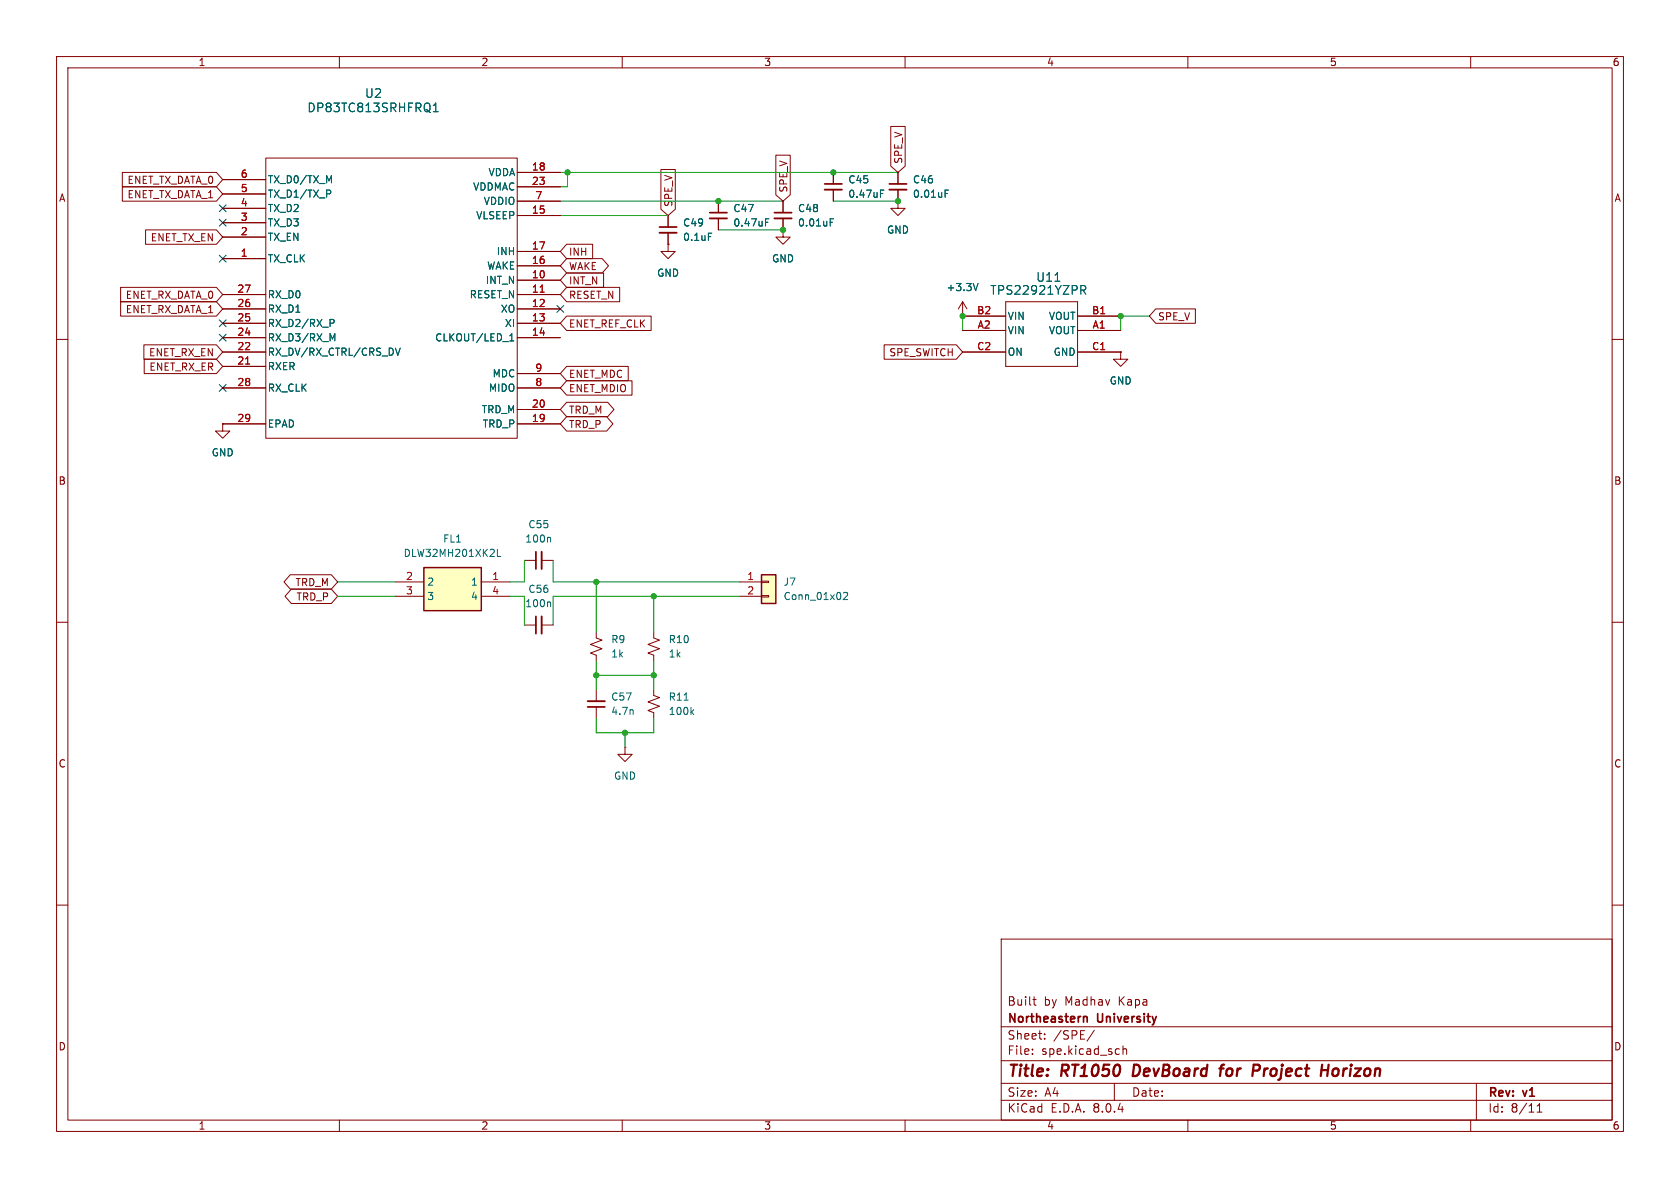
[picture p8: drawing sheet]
<svg xmlns="http://www.w3.org/2000/svg" width="297mm" height="210mm" viewBox="0 0 297 210" stroke-linecap="round" stroke-linejoin="round" font-family="sans-serif">
<g fill="none" stroke="#840000" stroke-width=".18">
<path d="M10 10h277v190h-277zM12 12h273v186h-273zM60 10v2M110 10v2M160 10v2M210 10v2M260 10v2M10 60h2M170.2 58.4h7.6M170.2 55.9h7.6M177.8 53.3h12.7v11.5h-12.7zM190.5 58.4h7.6"/>
<path d="M190.5 55.9h7.6M285 60h2M170.2 62.2h7.6M190.5 62.2h7.6M10 110h2M285 110h2M10 160h2M285 160h2M177 166h108v32h-108zM182.6 176.7h.6M182.8 176.2v1.3l.4 .2M60 198v2"/>
<path d="M110 198v2M160 198v2M177 194.5h108M177 191.5h108M177 187.5h108M177 181.5h108M182.5 186.3v.1M182.5 185.5v.1M184.7 183.6v.1M184.7 182.8v.1M193.5 182.1l-1.3 2M197 191.5v3"/>
<path d="M198.5 184.9v1.5M198.5 185.5l.2-.1 .4 .1 .1 .9M210 198v2M260 198v2M261 191.5v6.5M271.7 196.6h.9M271.7 195.5l.5-.4v1.5"/>
</g>
<path d="M200.5 188.2l-.2 2h.4M215.6 188.9h.7M216.4 188.2l-.4 .1-.1 .2-.2 1.7M221.6 188.2l1 .1a.58 .58 0 0 1-.3 1M233.6 189.2h1.2M234.9 188.2l-.3 2M236 188.9l-.4 .4-.1 .5 .2 .3 .5 .1" fill="none" stroke="#840000" stroke-width=".4"/>
<path d="M191.6 179.8l.2-.1 .3 .1 .1 .9" fill="none" stroke="#840000" stroke-width=".3"/>
<path d="M186.5 49.7h.9M191.1 50.5h.6l.3 .3-.2 .4-.7 .1M191.4 51.3l.6 .7" fill="none" stroke="#006464" stroke-width=".18"/>
<path d="M134.6 101.6h2.6v5.1h-2.6z" fill="#ffffc2"/>
<g fill="none" stroke="#840000" stroke-width=".18">
<path d="M39.4 39.4h7.6M39.4 36.8h7.6M39.4 34.3h7.6M39.4 31.8h7.6M47 27.9h44.4v49.6h-44.4zM91.4 38.1h7.7M91.4 30.5h7.7M91.4 33h7.7M91.4 35.6h7.7M118.1 38.1v2M158.7 35.6v1.2h1.3l-1.3 1.3-1.2-1.3h1.2M158.7 35.6h.1"/>
<path d="M39.4 45.7h7.6M39.4 52.1h7.6M39.4 54.6h7.6M39.4 57.2h7.6M39.4 59.7h7.6M39.4 41.9h7.6M91.4 49.5h7.7M91.4 52.1h7.7M91.4 54.6h7.7M91.4 57.2h7.7M91.4 59.7h7.7M91.4 47h7.7"/>
<path d="M91.4 44.5h7.7M118.1 43.2v1.3h1.3l-1.3 1.2-1.3-1.2h1.3M118.1 43.2h.1M118.1 41.1v2.1M138.4 40.6v1.3h1.3l-1.3 1.3-1.2-1.3h1.2M138.4 40.6h.1M170.2 55.9h.1M170.2 53.3l-.8 1.3M170.2 53.3v2.6M170.2 53.3l.7 1.3M39.4 74.9h7.6M39.4 64.8h7.6"/>
<path d="M39.4 62.2h7.6M39.4 68.6h7.6M91.4 74.9h7.7M91.4 72.4h7.7M91.4 68.6h7.7M91.4 66h7.7M198.1 62.2v1.3h1.3l-1.3 1.3-1.3-1.3h1.3M198.1 62.2h.1M92.7 99.1h2M95.8 99.1h2M92.7 110.5h2M95.8 110.5h2"/>
<path d="M105.4 111.8v1l1 .4-2 .7 2 .8-2 .7 1 .4v1M115.6 111.8v1l1 .4-2 .7 2 .8-2 .7 1 .4v1M130.8 102.9h3.8M130.8 105.4h3.8M134.6 105.3h1.3v.2h-1.3zM134.6 102.7h1.3v.3h-1.3zM105.4 121.9v2.1M105.4 125v2M110.5 132.1v1.3h1.3l-1.3 1.2-1.3-1.2h1.3M110.5 132.1h.1"/>
</g>
<path d="M134.6 101.6h2.6v5.1h-2.6z" fill="none" stroke="#840000" stroke-width=".25"/>
<g fill="none" stroke="#006464" stroke-width=".18">
<path d="M76.6 19.7h.9M76.6 18.7l.4-.5v1.5M57.7 33.6h.5l.3 .2-.1 .4-.7 .1M58.2 32l.4-.9v1.2M58.4 56.5h.4l.3 .2-.1 .4h-.6M58.8 59.9l.4-.9v1.3M90.1 59.4l.4-.4v1.3M125.2 41.2h.6M172.9 50.1l-.4 1.3M69.9 61.5l.4 1.3 .4-1.3M90.1 60.3h.7M97.2 95l.1 .2v.6"/>
<path d="M97.2 106.4l.1 .2v.7M149.1 104.8l.5-.1 .3 .4-.8 .9h.8M111.9 125.5v.8"/>
</g>
<path d="M116.6 41.1h3M95.8 97.5v3.1M95.8 109v3M103.9 124h3" fill="none" stroke="#840000" stroke-width=".33"/>
<path d="M116.6 40.1h3M94.7 97.5v3.1M94.7 109v3M103.9 125h3" fill="none" stroke="#840000" stroke-width=".3"/>
<path d="M95.5 51.7h.7M43.4 64.4h.7" fill="none" stroke="#a90000" stroke-width=".18"/>
<path d="M74.9 100.3h10.2v7.7h-10.2z" fill="#ffffc2"/>
<path d="M74.9 100.3h10.2v7.7h-10.2z" fill="none" stroke="#840000" stroke-width=".25"/>
<g fill="none" stroke="#840000" stroke-width=".18">
<path d="M21.6 30.5h16.7l1.1 1.3-1.1 1.2h-16.7zM21.6 33h16.7l1.1 1.3-1.1 1.3h-16.7zM39.4 39.4h7.6M39.4 36.8h7.6M39.4 34.3h7.6M39.4 31.8h7.6M91.4 38.1h7.7M91.4 30.5h7.7M91.4 33h7.7M91.4 35.6h7.7M116.8 30h2.6v7l-1.3 1.1-1.3-1.1zM118.1 38.1v2"/>
<path d="M127 35.6v2M127 38.6v2M137.2 27.4h2.5v7l-1.3 1.2-1.2-1.2zM138.4 35.6v2M138.4 38.6v2M147.3 30.5v2M147.3 33.5v2.1M157.5 22.3h2.5v7.1l-1.3 1.1-1.2-1.1zM158.7 35.6h.1M158.7 30.5v2M158.7 33.5v2.1M21.3 53.3h17l1.1 1.3-1.1 1.3h-17z"/>
<path d="M21.3 50.8h17l1.1 1.3-1.1 1.2h-17zM25.7 40.6h12.6l1.1 1.3-1.1 1.3h-12.6zM39.4 45.7h7.6M39.4 52.1h7.6M39.4 54.6h7.6M39.4 57.2h7.6M39.4 59.7h7.6M39.4 41.9h7.6M91.4 49.5h7.7M91.4 52.1h7.7M91.4 54.6h7.7M91.4 57.2h7.7"/>
<path d="M91.4 59.7h7.7M91.4 47h7.7M91.4 44.5h7.7M100.2 43.2h4.6v2.5h-4.6l-1.1-1.2zM100.2 48.3h6.5v2.5h-6.5l-1.1-1.3zM100.2 50.8h9.3v2.5h-9.3l-1.1-1.2zM100.2 55.9h14.9v2.5h-14.9l-1.1-1.2zM100.2 45.7h6.3l1.1 1.3-1.1 1.3h-6.3l-1.1-1.3zM118.1 43.2h.1M118.1 41.1v2.1M138.4 40.6h.1M170.2 55.9h.1"/>
<path d="M170.2 58.4h7.6M170.2 55.9h7.6M190.5 58.4h7.6M190.5 55.9h7.6M204.3 54.6h7v2.6h-7l-1.1-1.3zM25.4 61h12.9l1.1 1.2-1.1 1.3h-12.9zM25.5 63.5h12.8l1.1 1.3-1.1 1.2h-12.8zM39.4 74.9v1.3h1.2l-1.2 1.3-1.3-1.3h1.3M39.4 74.9h.1M39.4 62.2h7.6M39.4 74.9h7.6M39.4 64.8h7.6"/>
<path d="M39.4 68.6h7.6M91.4 74.9h7.7M91.4 72.4h7.7M91.4 68.6h7.7M91.4 66h7.7M100.2 73.7h7.1l1.1 1.2-1.1 1.3h-7.1l-1.1-1.3zM100.2 67.3h11.5v2.6h-11.5l-1.1-1.3zM100.2 64.8h10.9v2.5h-10.9l-1.1-1.3zM100.2 71.1h7.2l1.1 1.3-1.1 1.3h-7.2l-1.1-1.3zM156.3 61h12.8l1.1 1.2-1.1 1.3h-12.8zM170.2 62.2h7.6M190.5 62.2h7.6"/>
<path d="M198.1 62.2h.1M51.3 101.6h7.3l1.1 1.3-1.1 1.2h-7.3l-1.1-1.2zM51.5 104.1h7.1l1.1 1.3-1.1 1.3h-7.1l-1.1-1.3zM69.8 102.9h5.1M69.8 105.4h5.1M85.1 102.9h5.1M85.1 105.4h5.1M115.6 121.9v1l1 .4-2 .8 2 .7-2 .8 1 .4v1"/>
</g>
<g fill="none" stroke="#006464" stroke-width=".18">
<path d="M76.6 19.7h.9M76.6 18.7l.4-.5v1.5M57.7 33.6h.5l.3 .2-.1 .4-.7 .1M58.2 32l.4-.9v1.2M135.3 39.3h.5M135.3 38.7h.6M146.8 39.3h.4M146.8 38.7h.6M155.7 34.2h.4M155.7 33.6h.6M167.1 34.2h.4M167.1 33.6h.6"/>
<path d="M58.4 56.5h.4l.3 .2-.1 .4h-.6M58.8 59.9l.4-.9v1.3M90.1 59.4l.4-.4v1.3M125.2 41.2h.6M172.9 50.1l-.4 1.3M186.5 49.7h.9M191.1 50.5h.6l.3 .3-.2 .4-.7 .1M191.4 51.3l.6 .7M69.9 61.5l.4 1.3 .4-1.3M90.1 60.3h.7M87.9 97.1v1.3h.6M120.9 123.8h.8"/>
<path d="M122.3 125.8l.3 .5M122.6 125.5l-.4 .4"/>
</g>
<path d="M125.5 38.6h3M136.9 38.6h3.1M145.8 33.5h3M157.2 33.5h3.1" fill="none" stroke="#840000" stroke-width=".33"/>
<path d="M125.5 37.6h3M136.9 37.6h3.1M145.8 32.5h3M157.2 32.5h3.1" fill="none" stroke="#840000" stroke-width=".3"/>
<g fill="none" stroke="#009600" stroke-width=".18">
<path d="M99.1 38.1h19M99.1 30.5h59.6M99.1 35.6h39.3M100.3 30.5v2.5h-1.2M147.3 35.6h11.4M127 40.6h11.4M170.2 55.9v2.5M203.2 55.9h-5.1v2.5M92.7 99.1v3.8h-2.5M97.8 99.1v3.8h33M59.7 102.9h10.1M59.7 105.4h10.1"/>
<path d="M90.2 105.4h2.5v5.1M105.4 102.9v8.9M105.4 116.8v5.1M105.4 119.4h10.2M115.6 105.4v6.4M115.6 116.8v5.1M130.8 105.4h-33v5.1M105.4 127v2.5h10.2v-2.5M110.5 129.5v2.6"/>
</g>
<g fill="none" stroke="#000084" stroke-width=".18">
<path d="M38.8 38.8l1.2 1.2M38.8 36.2l1.2 1.2M40 38.8l-1.2 1.2M40 36.2l-1.2 1.2M38.8 45.1l1.2 1.2M38.8 59.1l1.2 1.2M38.8 56.5l1.2 1.3M40 45.1l-1.2 1.2M40 59.1l-1.2 1.2M40 56.5l-1.2 1.3M98.5 54l1.2 1.2M99.7 54l-1.2 1.2"/>
<path d="M38.8 68l1.2 1.2M40 68l-1.2 1.2"/>
</g>
<path d="M95.5 51.7h.7M43.4 64.4h.7" fill="none" stroke="#a90000" stroke-width=".18"/>
<g fill="#009600" stroke="#009600" stroke-width=".18">
<circle cx="110.5" cy="129.5" r=".46"/>
<circle cx="105.4" cy="119.4" r=".46"/>
<circle cx="115.6" cy="105.4" r=".46"/>
<circle cx="115.6" cy="119.4" r=".46"/>
<circle cx="138.4" cy="40.6" r=".46"/>
<circle cx="127" cy="35.6" r=".46"/>
<circle cx="170.2" cy="55.9" r=".46"/>
<circle cx="158.7" cy="35.6" r=".46"/>
<circle cx="100.3" cy="30.5" r=".46"/>
<circle cx="147.3" cy="30.5" r=".46"/>
<circle cx="198.1" cy="55.9" r=".46"/>
<circle cx="105.4" cy="102.9" r=".46"/>
</g>
<g font-size="2.8" fill="#840000">
<text x="178" y="190.9">Title:</text>
<text x="187.7" y="190.9">RT1050</text>
<text x="201.1" y="190.9">DevBoard</text>
<text x="217.4" y="190.9">for</text>
<text x="223.9" y="190.9">Project</text>
<text x="236.8" y="190.9">Horizon</text>
</g>
<g font-size="2.1" fill="#006464">
<text x="64.4" y="17.5">U2</text>
<text x="54.2" y="20">DP83TC813SRHFRQ1</text>
<text x="175" y="52.3">TPS22921YZPR</text>
<text x="183.1" y="50">U11</text>
</g>
<g font-size="2.1" fill="#840000">
<text x="178" y="178">Built</text>
<text x="184.5" y="178">by</text>
<text x="188.3" y="178">Madhav</text>
<text x="197.9" y="178">Kapa</text>
<text x="178" y="184">Sheet:</text>
<text x="178" y="181.2">Northeastern</text>
<text x="186.2" y="184">/SPE/</text>
<text x="194.1" y="181.2">University</text>
<text x="178" y="186.7">File:</text>
<text x="184.1" y="186.7">spe.kicad_sch</text>
<text x="178" y="196.9">KiCad</text>
<text x="178" y="194.1">Size:</text>
<text x="184.7" y="194.1">A4</text>
<text x="185.7" y="196.9">E.D.A.</text>
<text x="193.3" y="196.9">8.0.4</text>
<text x="200" y="194.1">Date:</text>
<text x="263" y="194.3">Rev:</text>
<text x="263" y="196.9">Id:</text>
<text x="267.1" y="196.9">8/11</text>
<text x="269.4" y="194.3">v1</text>
</g>
<g font-size="1.8" fill="#840000">
<text x="35" y="11.9">1</text>
<text x="85" y="11.9">2</text>
<text x="135" y="11.9">3</text>
<text x="185" y="11.9">4</text>
<text x="235" y="11.9">5</text>
<text x="285" y="11.9">6</text>
<text x="159.7" y="29.1" transform="rotate(-90 159.7 29.1)">SPE_V</text>
<text x="10.3" y="35.9">A</text>
<text x="22.4" y="32.7">ENET_TX_DATA_0</text>
<text x="22.4" y="35.2">ENET_TX_DATA_1</text>
<text x="139.4" y="34.1" transform="rotate(-90 139.4 34.1)">SPE_V</text>
<text x="285.3" y="35.9">A</text>
<text x="119.1" y="36.7" transform="rotate(-90 119.1 36.7)">SPE_V</text>
<text x="26.6" y="42.9">ENET_TX_EN</text>
<text x="100.5" y="45.4">INH</text>
<text x="100.5" y="47.9">WAKE</text>
<text x="22.1" y="53">ENET_RX_DATA_0</text>
<text x="100.5" y="50.5">INT_N</text>
<text x="100.5" y="53">RESET_N</text>
<text x="22.1" y="55.6">ENET_RX_DATA_1</text>
<text x="100.5" y="58.1">ENET_REF_CLK</text>
<text x="204.6" y="56.8">SPE_V</text>
<text x="26.2" y="63.2">ENET_RX_EN</text>
<text x="26.3" y="65.7">ENET_RX_ER</text>
<text x="157.1" y="63.2">SPE_SWITCH</text>
<text x="100.5" y="69.5">ENET_MDIO</text>
<text x="100.5" y="67">ENET_MDC</text>
<text x="100.5" y="75.9">TRD_P</text>
<text x="100.5" y="73.3">TRD_M</text>
<text x="10.3" y="85.9">B</text>
<text x="285.3" y="85.9">B</text>
<text x="52.1" y="103.8">TRD_M</text>
<text x="52.3" y="106.4">TRD_P</text>
<text x="10.3" y="135.9">C</text>
<text x="285.3" y="135.9">C</text>
<text x="10.3" y="185.9">D</text>
<text x="285.3" y="185.9">D</text>
<text x="35" y="199.9">1</text>
<text x="85" y="199.9">2</text>
<text x="135" y="199.9">3</text>
<text x="185" y="199.9">4</text>
<text x="235" y="199.9">5</text>
<text x="285" y="199.9">6</text>
</g>
<g font-size="1.8" fill="#a90000">
<text x="42.5" y="34">5</text>
<text x="42.5" y="31.5">6</text>
<text x="93.9" y="30.2">18</text>
<text x="93.9" y="32.8">23</text>
<text x="94.5" y="35.3">7</text>
<text x="42.5" y="41.7">2</text>
<text x="42.5" y="39.1">3</text>
<text x="42.5" y="36.6">4</text>
<text x="93.9" y="37.8">15</text>
<text x="42.5" y="45.5">1</text>
<text x="93.9" y="46.7">16</text>
<text x="93.9" y="44.2">17</text>
<text x="41.9" y="51.8">27</text>
<text x="93.9" y="49.3">10</text>
<text x="93.9" y="51.8">11</text>
<text x="41.9" y="59.4">24</text>
<text x="41.9" y="56.9">25</text>
<text x="41.9" y="54.4">26</text>
<text x="93.9" y="54.4">12</text>
<text x="93.9" y="56.9">13</text>
<text x="93.9" y="59.4">14</text>
<text x="172.6" y="55.6">B2</text>
<text x="172.7" y="58.2">A2</text>
<text x="193" y="55.6">B1</text>
<text x="193.1" y="58.2">A1</text>
<text x="41.9" y="64.5">21</text>
<text x="41.9" y="62">22</text>
<text x="94.5" y="65.8">9</text>
<text x="172.6" y="62">C2</text>
<text x="193" y="62">C1</text>
<text x="41.9" y="68.3">28</text>
<text x="94.5" y="68.3">8</text>
<text x="41.9" y="74.7">29</text>
<text x="93.9" y="74.7">19</text>
<text x="93.9" y="72.1">20</text>
<text x="71.7" y="102.6">2</text>
<text x="71.7" y="105.2">3</text>
<text x="86.9" y="102.6">1</text>
<text x="86.9" y="105.2">4</text>
<text x="132" y="102.6">1</text>
<text x="132" y="105.2">2</text>
</g>
<g font-size="1.8" fill="#006464">
<text x="47.2" y="35.2">TX_D1/TX_P</text>
<text x="47.2" y="32.6">TX_D0/TX_M</text>
<text x="83.5" y="33.9">VDDMAC</text>
<text x="86.3" y="31.3">VDDA</text>
<text x="149.9" y="35.2">0.47uF</text>
<text x="149.9" y="32.6">C45</text>
<text x="161.3" y="35.2">0.01uF</text>
<text x="161.3" y="32.6">C46</text>
<text x="47.2" y="40.2">TX_D3</text>
<text x="47.2" y="37.7">TX_D2</text>
<text x="84.1" y="39">VLSEEP</text>
<text x="85.4" y="36.4">VDDIO</text>
<text x="120.7" y="40.2">C49</text>
<text x="129.5" y="40.2">0.47uF</text>
<text x="129.5" y="37.7">C47</text>
<text x="141" y="40.2">0.01uF</text>
<text x="141" y="37.7">C48</text>
<text x="156.7" y="41.5">GND</text>
<text x="47.2" y="46.6">TX_CLK</text>
<text x="47.2" y="42.8">TX_EN</text>
<text x="86" y="47.9">WAKE</text>
<text x="87.7" y="45.3">INH</text>
<text x="120.7" y="42.8">0.1uF</text>
<text x="136.4" y="46.6">GND</text>
<text x="47.2" y="52.9">RX_D0</text>
<text x="82.9" y="52.9">RESET_N</text>
<text x="85.8" y="50.4">INT_N</text>
<text x="116.1" y="49.1">GND</text>
<text x="167.2" y="51.7">+3.3V</text>
<text x="47.2" y="58">RX_D2/RX_P</text>
<text x="47.2" y="55.5">RX_D1</text>
<text x="88.4" y="55.5">XO</text>
<text x="89.2" y="58">XI</text>
<text x="178.1" y="59.3">VIN</text>
<text x="178.1" y="56.7">VIN</text>
<text x="185.3" y="59.3">VOUT</text>
<text x="185.3" y="56.7">VOUT</text>
<text x="47.2" y="65.6">RXER</text>
<text x="47.2" y="63.1">RX_DV/RX_CTRL/CRS_DV</text>
<text x="47.2" y="60.6">RX_D3/RX_M</text>
<text x="76.8" y="60.6">CLKOUT/LED_1</text>
<text x="178.1" y="63.1">ON</text>
<text x="186.2" y="63.1">GND</text>
<text x="47.2" y="69.4">RX_CLK</text>
<text x="86.3" y="69.4">MIDO</text>
<text x="87" y="66.9">MDC</text>
<text x="196.1" y="68.2">GND</text>
<text x="47.2" y="75.8">EPAD</text>
<text x="85.1" y="73.3">TRD_M</text>
<text x="85.2" y="75.8">TRD_P</text>
<text x="37.3" y="80.9">GND</text>
<text x="93.3" y="93.6">C55</text>
<text x="71.3" y="98.7">DLW32MH201XK2L</text>
<text x="78.2" y="96.1">FL1</text>
<text x="92.8" y="96.1">100n</text>
<text x="75.4" y="103.7">2</text>
<text x="75.4" y="106.3">3</text>
<text x="83.2" y="103.7">1</text>
<text x="83.2" y="106.3">4</text>
<text x="92.8" y="107.5">100n</text>
<text x="93.3" y="105">C56</text>
<text x="138.4" y="103.7">J7</text>
<text x="138.4" y="106.3">Conn_01x02</text>
<text x="108" y="113.9">R9</text>
<text x="118.1" y="113.9">R10</text>
<text x="108" y="116.4">1k</text>
<text x="118.1" y="116.4">1k</text>
<text x="108" y="124">C57</text>
<text x="118.1" y="124.1">R11</text>
<text x="108" y="126.6">4.7n</text>
<text x="118.1" y="126.6">100k</text>
<text x="108.5" y="138">GND</text>
</g>
</svg>
